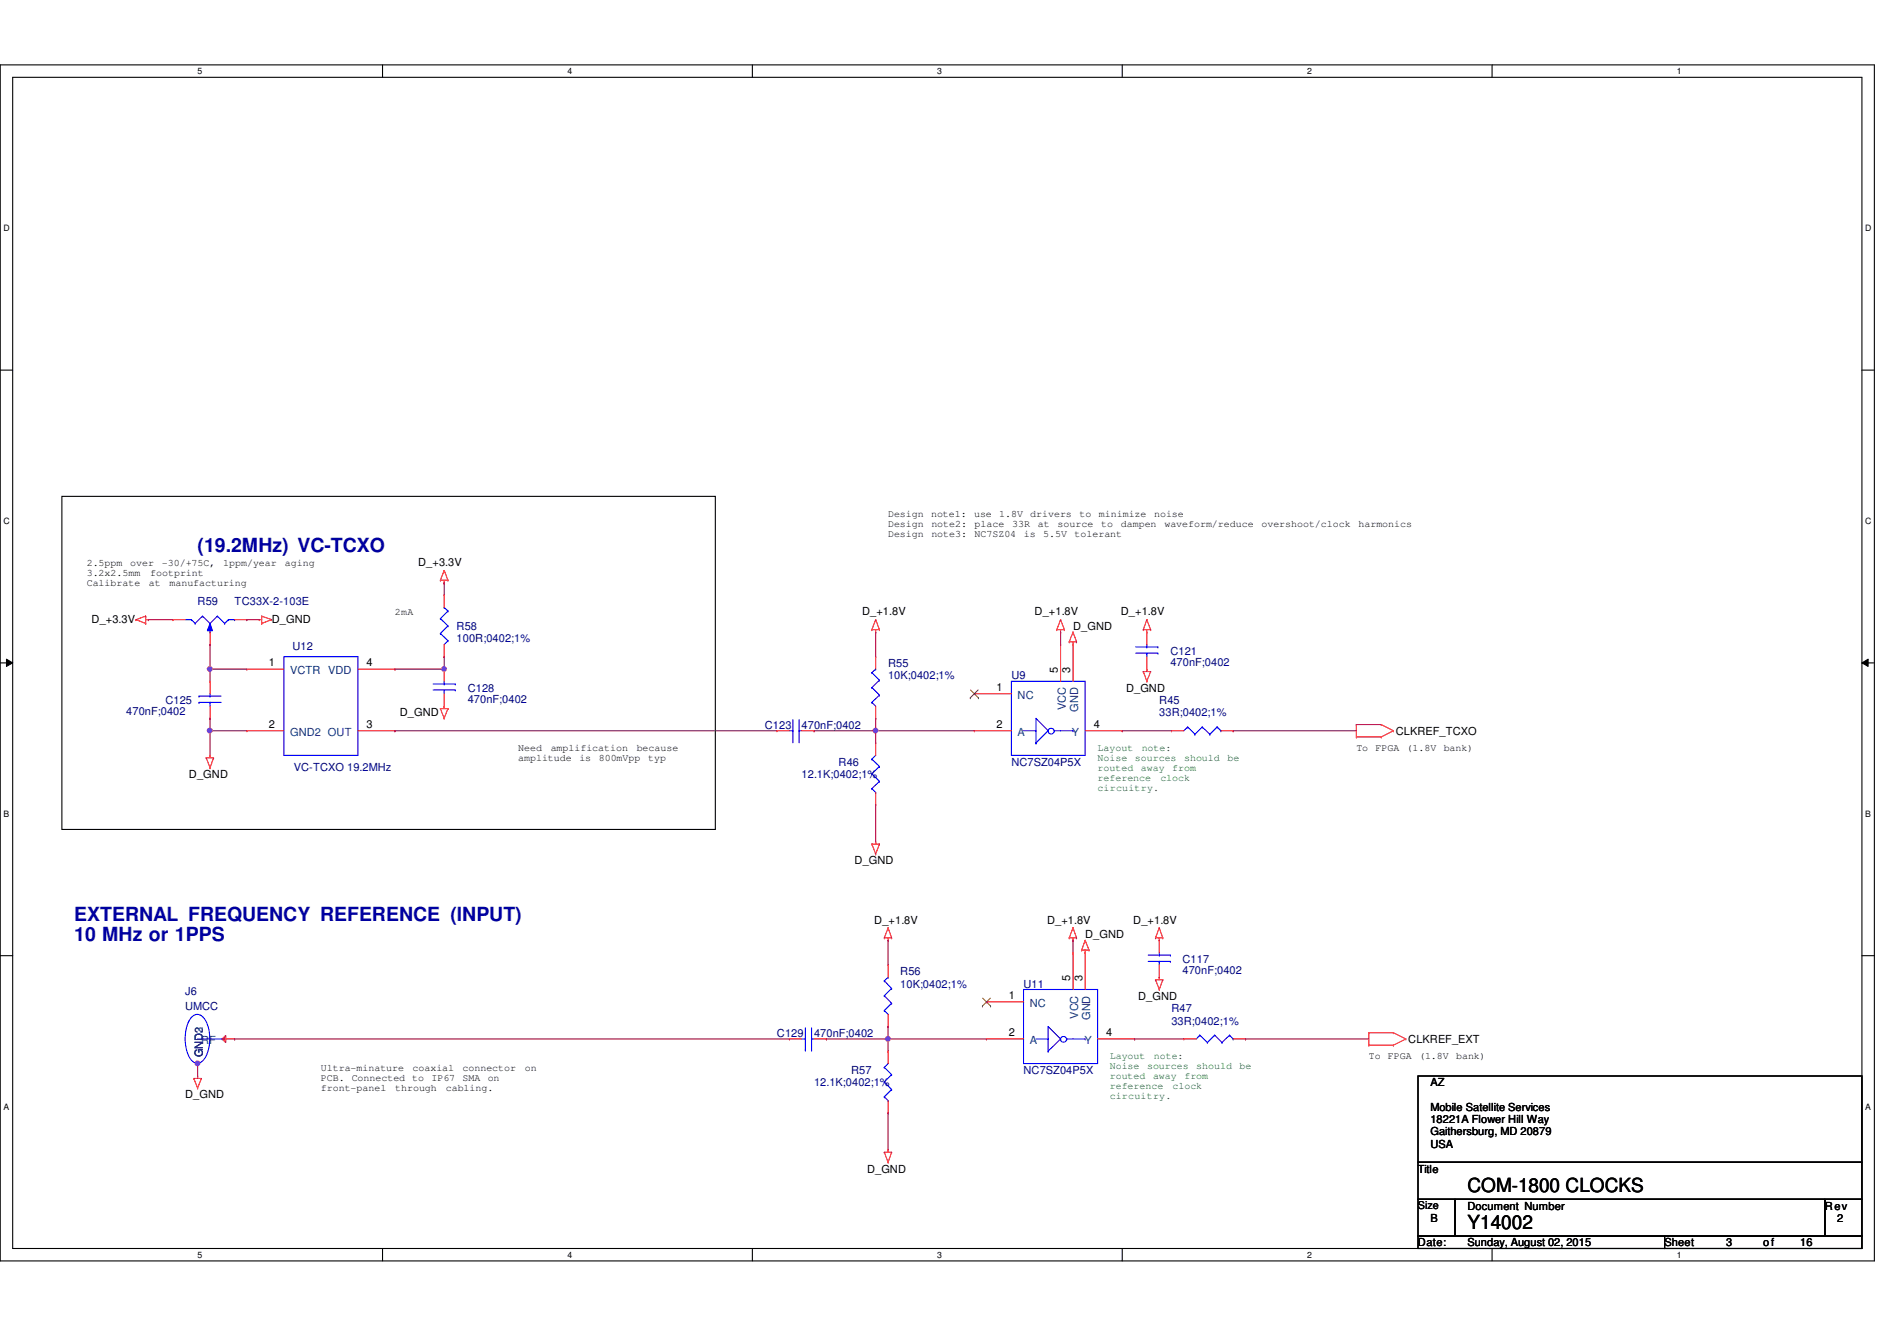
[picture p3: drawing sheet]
<svg xmlns="http://www.w3.org/2000/svg" width="297mm" height="210mm" viewBox="0 0 297 210" stroke-linecap="round" stroke-linejoin="round" font-family="sans-serif">
<path d="M0 10.2h293.5v187.2h-293.5zM2 12.1h289.5v183.4h-289.5z" fill="none" stroke="#000" stroke-width=".17"/>
<g fill="#fff">
<path d="M30.9 10.4h.8v1.5h-.8z"/>
<path d="M30.9 195.7h.8v1.5h-.8z"/>
</g>
<path d="M59.9 10.2v1.9M59.9 195.5v1.9" fill="none" stroke="#000" stroke-width=".17"/>
<g fill="#fff">
<path d="M88.9 10.4h.7v1.5h-.7z"/>
<path d="M88.9 195.7h.7v1.5h-.7z"/>
</g>
<path d="M117.8 10.2v1.9M117.8 195.5v1.9" fill="none" stroke="#000" stroke-width=".17"/>
<g fill="#fff">
<path d="M146.8 10.4h.7v1.5h-.7z"/>
<path d="M146.8 195.7h.7v1.5h-.7z"/>
</g>
<path d="M175.7 10.2v1.9M175.7 195.5v1.9" fill="none" stroke="#000" stroke-width=".17"/>
<g fill="#fff">
<path d="M204.7 10.4h.7v1.5h-.7z"/>
<path d="M204.7 195.7h.7v1.5h-.7z"/>
</g>
<path d="M233.6 10.2v1.9M233.6 195.5v1.9" fill="none" stroke="#000" stroke-width=".17"/>
<g fill="#fff">
<path d="M262.6 10.4h.8v1.5h-.8z"/>
<path d="M262.6 195.7h.8v1.5h-.8z"/>
<path d="M.5 35h1v1.5h-1z"/>
<path d="M292.1 35h.9v1.5h-.9z"/>
<path d="M.5 80.9h1v1.5h-1z"/>
<path d="M292.1 80.9h.9v1.5h-.9z"/>
</g>
<path d="M0 58h2M291.5 58h2" fill="none" stroke="#000" stroke-width=".17"/>
<g fill="#fff">
<path d="M.5 126.7h.9v1.5h-.9z"/>
<path d="M292.1 126.7h.8v1.5h-.8z"/>
</g>
<path d="M0 103.8h2M291.5 103.8h2" fill="none" stroke="#000" stroke-width=".17"/>
<path d="M1 103.2l1 .6-1 .6zM291.5 103.8l1-.6v1.2z" fill="#000"/>
<path d="M1 103.2l1 .6-1 .6zM291.5 103.8l1-.6v1.2z" fill="none" stroke="#000" stroke-width=".16"/>
<g fill="#fff">
<path d="M.5 172.6h.9v1.5h-.9z"/>
<path d="M292.1 172.6h.8v1.5h-.8z"/>
</g>
<path d="M9.7 77.7h102.3v52.2h-102.3zM0 149.6h2M291.5 149.6h2" fill="none" stroke="#000" stroke-width=".17"/>
<path d="M137.1 114.4h.1M137.1 114.4h15.5" fill="none" stroke="#800040" stroke-width=".17"/>
<circle cx="137.1" cy="114.4" r=".37" fill="#f0f"/>
<circle cx="137.1" cy="114.4" r=".37" fill="none" stroke="#f0f" stroke-width=".17"/>
<g fill="none" stroke="#800040" stroke-width=".17">
<path d="M137.1 99h.1M137.1 99v3.8M166.1 99h.1M166.1 99v1.9M127.5 114.4h.1M127.5 114.4h9.6M137.1 112.5h.1M137.1 114.4h.1M137.1 112.5v3.8M175.7 114.4h.1M175.7 114.4h7.7M193.1 114.4h.1"/>
<path d="M193.1 114.4h19.3M137.1 126h.1M137.1 126v5.8M139.1 162.7h.1M139.1 162.7h15.4M177.7 162.7h.1M177.7 162.7h7.7M195 162.7h.1M195 162.7h19.3"/>
</g>
<circle cx="139" cy="162.7" r=".37" fill="#f0f"/>
<circle cx="139" cy="162.7" r=".37" fill="none" stroke="#f0f" stroke-width=".17"/>
<g fill="none" stroke="#800040" stroke-width=".17">
<path d="M139.1 147.2h.1M139.1 147.2v3.9M168 147.2h.1M168 147.2v2M30.9 166.5h.1M30.9 166.5v2M36.7 162.7h.1M36.7 162.7h86.9M129.4 162.7h.1M129.4 162.7h9.7M139.1 160.7h.1M139.1 174.2h.1"/>
<path d="M139.1 162.7h.1M139.1 160.7v3.9M139.1 174.2v5.8"/>
</g>
<circle cx="30.9" cy="166.5" r=".37" fill="#f0f"/>
<circle cx="30.9" cy="166.5" r=".37" fill="none" stroke="#f0f" stroke-width=".17"/>
<path d="M32.9 104.8h.1M32.9 104.8v1.9M69.6 102.8h.1M69.6 102.8v2" fill="none" stroke="#800040" stroke-width=".17"/>
<circle cx="32.9" cy="104.7" r=".37" fill="#f0f"/>
<circle cx="32.9" cy="104.7" r=".37" fill="none" stroke="#f0f" stroke-width=".17"/>
<path d="M23.2 97h.1M23.2 97h3.9M38.6 97h.1M38.6 97h2M69.6 91.3h.1M69.6 91.3v1.9M32.9 114.4h.1M32.9 114.4v3.9" fill="none" stroke="#800040" stroke-width=".17"/>
<circle cx="32.9" cy="114.4" r=".37" fill="#f0f"/>
<circle cx="32.9" cy="114.4" r=".37" fill="none" stroke="#f0f" stroke-width=".17"/>
<path d="M32.9 104.8h.1M32.9 114.4h.1M32.9 104.8h5.7M32.9 114.4h5.7M61.8 114.4h.1M61.8 104.8h.1M61.8 104.8h7.8M61.8 114.4h59.9" fill="none" stroke="#800040" stroke-width=".17"/>
<circle cx="69.5" cy="104.7" r=".37" fill="#f0f"/>
<circle cx="69.5" cy="104.7" r=".37" fill="none" stroke="#f0f" stroke-width=".17"/>
<path d="M32.9 100.9h.1M32.9 112.5h.1M32.9 100.9v3.9M32.9 112.5v1.9" fill="none" stroke="#800040" stroke-width=".17"/>
<g fill="none" stroke="#f00" stroke-width=".17">
<path d="M21.3 97h.1M21.3 97l1.5 .6M22.8 97.6h.1M22.8 96.5h.1M22.8 96.5v1.1M22.8 97h.4M22.8 96.5l-1.5 .5M23.2 97h.1M40.6 97h.1M40.6 97h.4M41 96.5h.1M41 97.6h.1"/>
<path d="M41 96.5v1.1M41 96.5l1.5 .5M42.5 97h.1M42.5 97l-1.5 .6M69 90.8h.1M69 90.8h1.1M69.6 91.3h.1M69.6 89.3h.1M69.6 90.8v.5M69.6 89.3l-.6 1.5M69.6 89.3l.5 1.5M70.1 90.8h.1"/>
<path d="M136.5 98.6h.1M136.5 98.6h1.2M137.1 99h.1M137.1 97h.1M137.1 98.6v.4M137.1 97l-.6 1.6M137.1 97l.6 1.6M137.7 98.6h.1M165.5 98.6h.1M165.5 98.6h1.2M166.1 99h.1M166.1 97h.1"/>
<path d="M166.1 98.6v.4M166.1 97l-.6 1.6M166.1 97l.6 1.6M166.7 98.6h.1M168 99h.1M168 99l-.6 1.5M168 99l.6 1.5M179 98.6h.1M179 98.6h1.2M179.6 99h.1M179.6 97h.1M179.6 98.6v.4"/>
<path d="M179.6 97l-.6 1.6M179.6 97l.6 1.6M180.2 98.6h.1M32.3 118.7h.1M32.3 118.7h1.1M32.3 118.7l.6 1.5M32.9 118.3h.1M32.9 118.3v.4M33.4 118.7h.1M33.4 118.7l-.5 1.5M69 111h.1M69 111h1.1"/>
<path d="M69 111l.6 1.5M69.6 110.6h.1M69.6 112.5h.1M69.6 110.6v.4M70.1 111h.1M70.1 111l-.5 1.5M137.1 112.5h.1M137.1 102.8h.1M137.1 102.8v2M137.1 110.6v1.9M167.4 100.5h.1M167.4 100.5h1.2"/>
<path d="M168 100.9h.1M168 100.5v.4M168.6 100.5h.1M179 105.2h.1M179 105.2h1.2M179 105.2l.6 1.5M179.6 104.8h.1M179.6 106.7h.1M179.6 104.8v.4M180.2 105.2h.1M180.2 105.2l-.6 1.5M212.4 115.4h.1"/>
<path d="M212.4 113.5h.1M212.4 113.5h3.9M212.4 115.4h3.9M212.4 113.5v1.9M216.3 113.5h.1M216.3 115.4h.1M216.3 113.5l1.9 .9M218.2 114.4h.1M218.2 114.4l-1.9 1M32.9 120.2h.1M136.5 132.2h.1M136.5 132.2h1.2"/>
<path d="M136.5 132.2l.6 1.5M137.1 131.8h.1M137.1 133.7h.1M137.1 131.8v.4M137.7 132.2h.1M137.7 132.2l-.6 1.5M138.5 146.9h.1M138.5 146.9h1.1M139.1 147.2h.1M139.1 145.3h.1M139.1 146.9v.3M139.1 145.3l-.6 1.6"/>
<path d="M139.1 145.3l.5 1.6M139.6 146.9h.1M167.4 146.9h.1M167.4 146.9h1.2M168 147.2h.1M168 145.3h.1M168 146.9v.3M168 145.3l-.6 1.6M168 145.3l.6 1.6M168.6 146.9h.1M169.4 148.8h.1M169.4 148.8h1.1"/>
<path d="M169.9 149.2h.1M169.9 147.2h.1M169.9 148.8v.4M169.9 147.2l-.5 1.6M169.9 147.2l.6 1.6M170.5 148.8h.1M180.9 153.4h.1M180.9 146.9h.1M180.9 153.4h1.2M180.9 153.4l.6 1.5M180.9 146.9h1.2M181.5 153h.1"/>
<path d="M181.5 154.9h.1M181.5 147.2h.1M181.5 145.3h.1M181.5 146.9v.3M181.5 153v.4M181.5 145.3l-.6 1.6M181.5 145.3l.6 1.6M182.1 153.4h.1M182.1 146.9h.1M182.1 153.4l-.6 1.5M30.3 168.9h.1M30.3 168.9l.6 1.5"/>
<path d="M30.3 168.9h1.2M30.9 170.4h.1M30.9 168.5h.1M30.9 168.5v.4M31.5 168.9h.1M31.5 168.9l-.6 1.5M214.3 163.7h.1M214.3 161.7h.1M214.3 161.7h3.9M214.3 163.7h3.9M214.3 161.7v2M218.2 161.7h.1"/>
<path d="M218.2 163.7h.1M218.2 161.7l1.9 1M220.1 162.7h.1M220.1 162.7l-1.9 1M138.5 180.4h.1M138.5 180.4h1.1M138.5 180.4l.6 1.6M139.1 180h.1M139.1 182h.1M139.1 180v.4M139.6 180.4h.1M139.6 180.4l-.5 1.6"/>
</g>
<path d="M222 168.5h69.5v13.5h-69.5zM222 182h69.5v5.8h-69.5zM222 187.8h5.8v5.7h-5.8zM222 193.5h38.6v2h-38.6zM227.8 187.8h57.9v5.7h-57.9zM260.6 193.5h30.9v2h-30.9zM285.7 187.8h5.8v5.7h-5.8z" fill="none" stroke="#000" stroke-width=".17"/>
<path d="M136.5 110h.1M136.5 107.7h.1M136.5 105.3h.1M136.5 110l.6 .6M136.5 107.7l1.2 1.1M136.5 105.3l1.2 1.2M137.1 104.8h.1M137.1 104.8l-.6 .5M137.7 108.8h.1M137.7 106.5h.1M137.7 108.8l-1.2 1.2M137.7 106.5l-1.2 1.2" fill="none" stroke="#00f" stroke-width=".17"/>
<path d="M32.9 97.6l.4 1.2h-.8z" fill="#00f"/>
<g fill="none" stroke="#00f" stroke-width=".17">
<path d="M29 97h1M30 97h.1M30 97l.6 .6M30.6 97.6h.1M31.7 96.5h.1M31.7 96.5l-1.1 1.1M31.7 96.5l1.2 1.1M32.9 97.6l.4 1.2h-.8zM32.9 97.6h.1M32.9 99h.1M32.9 98.6v.4M34 96.5h.1"/>
<path d="M34 96.5l-1.1 1.1M34 96.5l1.2 1.1M35.2 97.6h.1M35.8 97h.1M35.8 97h.9M35.8 97l-.6 .6M36.7 97h.1M31.2 110h.1M31.2 109h.1M31.2 110h3.4M31.2 109h3.4M32.9 109h.1"/>
<path d="M32.9 110h.1M32.9 108.6v.4M32.9 110v.6M158.4 106.7h11.5v11.6h-11.5zM160.3 114.4h1.9M162.2 114.4h.1M162.2 116.3h.1M164.1 114.4h.1M164.1 114.4l-1.9-1.9v3.8M164.1 114.4l-1.9 1.9M165.1 114.4h.1M165.1 114.4h2.9"/>
<path d="M168 114.4h.1M177.8 102.3h3.5M177.8 101.3h3.5M179.6 101.3h.1M179.6 102.3h.1M179.6 100.9v.4M179.6 102.3v.5M181.3 102.3h.1M181.3 101.3h.1M186 113.8h.1M186 113.8l-.6 .6M186 113.8l1.1 1.2"/>
<path d="M187.1 115h.1M188.3 113.8h.1M188.3 113.8l-1.2 1.2M188.3 113.8l1.1 1.2M189.4 115h.1M190.6 113.8h.1M190.6 113.8l-1.2 1.2M190.6 113.8l.6 .6M191.2 114.4h.1M30.1 159.2a1.22 1.22 0 0 1 2 .5 6.2 6.2 0 0 1-.4 6.4 1.2 1.2 0 0 1-2-.5 6.6 6.6 0 0 1 0-5.9zM160.3 154.9h11.6v11.6h-11.6zM30.9 162.7h3.9"/>
<path d="M34.8 162.7h.1M138.5 167.1h.1M138.5 169.4h.1M138.5 171.7h.1M138.5 167.1l1.1 1.2M138.5 169.4l1.1 1.2M138.5 171.7l.6 .6M139.1 172.3h.1M139.1 166.5l-.6 .6M139.6 168.3h.1M139.6 170.6h.1M139.6 168.3l-1.1 1.1"/>
<path d="M139.6 170.6l-1.1 1.1M162.2 162.7h1.9M164.1 162.7h.1M164.1 164.6h.1M166.1 162.7h.1M166.1 162.7l-2-2v3.9M166.1 162.7l-2 1.9M167 162.7h.1M167 162.7h2.9M169.9 162.7h.1M187.9 162.1h.1M187.9 162.1l-.6 .6"/>
<path d="M187.9 162.1l1.2 1.1M189.1 163.2h.1M190.2 162.1h.1M190.2 162.1l-1.1 1.1M190.2 162.1l1.1 1.1M191.3 163.2h.1M192.5 162.1h.1M192.5 162.1l-1.2 1.1M192.5 162.1l.6 .6M193.1 162.7h.1"/>
<circle cx="164.6" cy="114.5" r=".46"/>
<circle cx="166.5" cy="162.7" r=".46"/>
</g>
<g fill="none" stroke="#f00" stroke-width=".17">
<path d="M27.1 97h.1M27.1 97h1.9M32.9 99v1.9M36.7 97h1.9M38.6 97h.1M179.6 99h.1M179.6 99v1.9M32.9 100.9h.1M32.9 106.7h.1M32.9 112.5h.1M32.9 106.7v1.9M32.9 110.6v1.9"/>
<path d="M152.6 108.6h.1M152.6 114.4h.1M152.6 108.6h5.8M152.6 114.4h5.8M166.1 100.9h.1M166.1 100.9v5.8M168 100.9h.1M168 100.9v5.8M169.9 114.4h5.8M175.7 114.4h.1M179.6 104.8h.1M179.6 102.8v2"/>
<path d="M183.4 114.4h.1M183.4 114.4h2M191.2 114.4h1.9M193.1 114.4h.1M154.5 156.9h.1M154.5 156.9h5.8M168 149.2h.1M168 149.2v5.7M169.9 149.2h.1M169.9 149.2v5.7M139.1 164.6h.1M139.1 174.2h.1"/>
<path d="M139.1 164.6v1.9M139.1 172.3v1.9M154.5 162.7h.1M154.5 162.7h5.8M171.9 162.7h5.8M177.7 162.7h.1M185.4 162.7h.1M185.4 162.7h1.9M193.1 162.7h1.9M195 162.7h.1"/>
</g>
<path d="M151.9 109.3h.1M152 108l1.2 1.3M153.2 108l-1.3 1.3M153.2 109.3h.1M153.8 157.5h.1M153.9 156.3l1.2 1.2M155.1 156.3l-1.3 1.2M155.1 157.5h.1" fill="none" stroke="#804000" stroke-width=".16"/>
<path d="M35.3 162.1v1.1l-.5-.5z" fill="#f00"/>
<g fill="none" stroke="#f00" stroke-width=".17">
<path d="M69.6 93.2h.1M69.6 93.2v1.9M38.6 104.8h.1M38.6 114.4h.1M38.6 114.4h5.8M38.6 104.8h5.8M56 114.4h5.8M56 104.8h5.8M61.8 114.4h.1M61.8 104.8h.1M69.6 104.8h.1M69.6 110.6h.1"/>
<path d="M69.6 102.8h.1M69.6 100.9v1.9M69.6 104.8v1.9M69.6 108.6v2M121.7 114.4h.1M121.7 114.4h1.9M125.5 114.4h2M127.5 114.4h.1M137.1 116.3h.1M137.1 116.3v2M137.1 126h.1M137.1 124.1v1.9"/>
<path d="M139.1 151.1h.1M139.1 151.1v1.9M139.1 158.8v1.9M181.5 147.2h.1M181.5 153h.1M181.5 147.2v2M181.5 151.1v1.9M30.9 166.5h.1M34.8 162.7h1.9M35.3 162.1v1.1l-.5-.5zM36.7 162.7h.1M123.6 162.7h.1"/>
<path d="M123.6 162.7h1.9M127.5 162.7h1.9M129.4 162.7h.1M139.1 160.7h.1"/>
</g>
<g fill="none" stroke="#00f" stroke-width=".17">
<path d="M69 99.2h.1M69 96.9h.1M69 99.2l1.1 1.1M69 96.9l1.1 1.1M69.6 95.1h.1M69.6 95.1l.5 .6M70.1 98h.1M70.1 95.7h.1M70.1 98l-1.1 1.2M70.1 95.7l-1.1 1.2M44.4 102.8h11.6v15.5h-11.6zM67.8 108h3.5"/>
<path d="M67.8 107.1h3.5M69.6 107.1h.1M69.6 108h.1M69.6 106.7v.4M69.6 108v.6M70.1 100.3h.1M70.1 100.3l-.5 .6M71.3 108h.1M71.3 107.1h.1M123.6 114.4h.6M124.2 116.2h.1M124.2 114.4h.1"/>
<path d="M124.2 112.7v3.5M125.1 114.4h.1M125.1 116.2h.1M125.1 114.4h.4M125.1 112.7v3.5M136.5 118.9h.1M136.5 118.9l1.2 1.1M137.1 118.3l-.6 .6M136.5 121.2h.1M136.5 123.5h.1M136.5 121.2l1.2 1.1M136.5 123.5l.6 .6"/>
<path d="M137.1 124.1h.1M137.7 120h.1M137.7 122.3h.1M137.7 120l-1.2 1.2M137.7 122.3l-1.2 1.2M138.5 158.2h.1M138.5 155.9h.1M138.5 153.6h.1M138.5 158.2l.6 .6M138.5 155.9l1.1 1.2M138.5 153.6l1.1 1.2M139.1 153h.1"/>
<path d="M139.1 153l-.6 .6M139.6 157.1h.1M139.6 154.8h.1M139.6 157.1l-1.1 1.1M139.6 154.8l-1.1 1.1M179.8 150.5h3.5M179.8 149.6h3.5M181.5 149.6h.1M181.5 150.5h.1M181.5 149.2v.4M181.5 150.5v.6M183.3 150.5h.1"/>
<path d="M183.3 149.6h.1M125.5 162.7h.6M126.1 164.4h.1M126.1 162.7h.1M126.1 161v3.4M127.1 162.7h.1M127.1 164.4h.1M127.1 162.7h.4M127.1 161v3.4"/>
</g>
<circle cx="137.1" cy="114.4" r=".37" fill="#f0f"/>
<circle cx="137.1" cy="114.4" r=".37" fill="none" stroke="#f0f" stroke-width=".17"/>
<circle cx="139" cy="162.7" r=".37" fill="#f0f"/>
<circle cx="139" cy="162.7" r=".37" fill="none" stroke="#f0f" stroke-width=".17"/>
<circle cx="30.9" cy="166.5" r=".37" fill="#f0f"/>
<circle cx="30.9" cy="166.5" r=".37" fill="none" stroke="#f0f" stroke-width=".17"/>
<circle cx="32.9" cy="104.7" r=".37" fill="#f0f"/>
<circle cx="32.9" cy="104.7" r=".37" fill="none" stroke="#f0f" stroke-width=".17"/>
<circle cx="32.9" cy="114.4" r=".37" fill="#f0f"/>
<circle cx="32.9" cy="114.4" r=".37" fill="none" stroke="#f0f" stroke-width=".17"/>
<circle cx="69.5" cy="104.7" r=".37" fill="#f0f"/>
<circle cx="69.5" cy="104.7" r=".37" fill="none" stroke="#f0f" stroke-width=".17"/>
<g font-size="3" fill="#0000a0">
<text x="30.9" y="86.4">(19.2MHz) VC-TCXO</text>
<text x="11.6" y="144.3">EXTERNAL FREQUENCY REFERENCE (INPUT)</text>
<text x="11.6" y="147.4">10 MHz or 1PPS</text>
</g>
<g font-size="3">
<text x="229.8" y="186.6">COM-1800 CLOCKS</text>
<text x="229.8" y="192.4">Y14002</text>
</g>
<g font-size="1.7">
<text x="65.5" y="88.6">D_+3.3V</text>
<text x="14.3" y="97.5">D_+3.3V</text>
<text x="42.5" y="97.5">D_GND</text>
<text x="135" y="96.4">D_+1.8V</text>
<text x="162" y="96.4">D_+1.8V</text>
<text x="168" y="98.6">D_GND</text>
<text x="175.5" y="96.4">D_+1.8V</text>
<text x="42.1" y="104.4">1</text>
<text x="57.4" y="104.4">4</text>
<text x="165.6" y="105.3" transform="rotate(-90 165.6 105.3)">5</text>
<text x="167.6" y="105.3" transform="rotate(-90 167.6 105.3)">3</text>
<text x="62.6" y="112.2">D_GND</text>
<text x="156" y="108.2">1</text>
<text x="176.3" y="108.3">D_GND</text>
<text x="42.1" y="114">2</text>
<text x="57.4" y="114">3</text>
<text x="156" y="114">2</text>
<text x="171.3" y="114">4</text>
<text x="218.6" y="115.1">CLKREF_TCXO</text>
<text x="29.6" y="121.8">D_GND</text>
<text x="133.8" y="135.3">D_GND</text>
<text x="136.9" y="144.6">D_+1.8V</text>
<text x="164" y="144.6">D_+1.8V</text>
<text x="169.9" y="146.9">D_GND</text>
<text x="177.5" y="144.6">D_+1.8V</text>
<text x="167.6" y="153.6" transform="rotate(-90 167.6 153.6)">5</text>
<text x="169.5" y="153.6" transform="rotate(-90 169.5 153.6)">3</text>
<text x="157.9" y="156.5">1</text>
<text x="178.2" y="156.5">D_GND</text>
<text x="157.9" y="162.3">2</text>
<text x="173.2" y="162.3">4</text>
<text x="220.5" y="163.3">CLKREF_EXT</text>
<text x="29" y="172">D_GND</text>
<text x="224" y="170.1">AZ</text>
<text x="224" y="173.9">Mobile Satellite Services</text>
<text x="224" y="175.9">18221A Flower Hill Way</text>
<text x="224" y="177.8">Gaithersburg, MD 20879</text>
<text x="224" y="179.7">USA</text>
<text x="135.8" y="183.6">D_GND</text>
<text x="222" y="183.6">Title</text>
<text x="222" y="189.3">Size</text>
<text x="224" y="191.3">B</text>
<text x="229.8" y="189.4">Document Number</text>
<text x="285.7" y="189.4">Rev</text>
<text x="287.7" y="191.3">2</text>
<text x="222" y="195.2">Date:</text>
<text x="229.8" y="195.2">Sunday, August 02, 2015</text>
<text x="260.6" y="195.2">Sheet</text>
<text x="270.3" y="195.2">3</text>
<text x="276.1" y="195.2">of</text>
<text x="281.9" y="195.2">16</text>
</g>
<g font-size="1.7" fill="#000080">
<text x="30.9" y="94.8">R59</text>
<text x="36.7" y="94.8">TC33X-2-103E</text>
<text x="45.8" y="101.7">U12</text>
<text x="71.5" y="98.6">R58</text>
<text x="71.5" y="100.6">100R;0402;1%</text>
<text x="139.1" y="104.4">R55</text>
<text x="139.1" y="106.4">10K;0402;1%</text>
<text x="158.4" y="106.4">U9</text>
<text x="183.3" y="102.5">C121</text>
<text x="183.3" y="104.3">470nF;0402</text>
<text x="19.8" y="112">470nF;0402</text>
<text x="25.9" y="110.2">C125</text>
<text x="73.2" y="108.3">C128</text>
<text x="73.2" y="110">470nF;0402</text>
<text x="181.5" y="110.2">R45</text>
<text x="181.5" y="112.2">33R;0402;1%</text>
<text x="119.8" y="114.1">C123</text>
<text x="125.5" y="114.1">470nF;0402</text>
<text x="131.3" y="119.9">R46</text>
<text x="158.4" y="119.9">NC7SZ04P5X</text>
<text x="46" y="120.6">VC-TCXO 19.2MHz</text>
<text x="125.5" y="121.8">12.1K;0402;1%</text>
<text x="29" y="155.8">J6</text>
<text x="141" y="152.7">R56</text>
<text x="141" y="154.6">10K;0402;1%</text>
<text x="160.3" y="154.6">U11</text>
<text x="185.2" y="150.8">C117</text>
<text x="185.2" y="152.5">470nF;0402</text>
<text x="29" y="158.1">UMCC</text>
<text x="183.4" y="158.5">R47</text>
<text x="183.4" y="160.4">33R;0402;1%</text>
<text x="121.7" y="162.3">C129</text>
<text x="127.5" y="162.3">470nF;0402</text>
<text x="127.5" y="170.1">12.1K;0402;1%</text>
<text x="133.3" y="168.1">R57</text>
<text x="160.3" y="168.1">NC7SZ04P5X</text>
</g>
<g font-size="1.7" fill="#004080">
<text x="45.4" y="105.6">VCTR VDD</text>
<text x="159.3" y="109.4">NC</text>
<text x="166.9" y="111.3" transform="rotate(-90 166.9 111.3)">VCC</text>
<text x="168.8" y="111.5" transform="rotate(-90 168.8 111.5)">GND</text>
<text x="45.4" y="115.2">GND2 OUT</text>
<text x="159.3" y="115.2">A</text>
<text x="167.8" y="115.2">Y</text>
<text x="31.7" y="161.8" transform="rotate(-90 31.7 161.8)">3</text>
<text x="161.2" y="157.7">NC</text>
<text x="168.8" y="159.5" transform="rotate(-90 168.8 159.5)">VCC</text>
<text x="170.7" y="159.7" transform="rotate(-90 170.7 159.7)">GND</text>
<text x="31.5" y="163.5">RF</text>
<text x="31.7" y="165.6" transform="rotate(-90 31.7 165.6)">GND2</text>
<text x="161.2" y="163.5">A</text>
<text x="169.8" y="163.5">Y</text>
</g>
<g font-size="1.6">
<text x="139.1" y="80.9">Design</text>
<text x="139.1" y="82.5">Design</text>
<text x="145.8" y="80.9">note1:</text>
<text x="145.8" y="82.5">note2:</text>
<text x="152.5" y="80.9">use</text>
<text x="152.6" y="82.5">place</text>
<text x="156.5" y="80.9">1.8V</text>
<text x="158.5" y="82.5">33R</text>
<text x="161.3" y="80.9">drivers</text>
<text x="162.5" y="82.5">at</text>
<text x="165.6" y="82.5">source</text>
<text x="169" y="80.9">to</text>
<text x="172.1" y="80.9">minimize</text>
<text x="172.4" y="82.5">to</text>
<text x="175.5" y="82.5">dampen</text>
<text x="180.7" y="80.9">noise</text>
<text x="182.3" y="82.5">waveform/reduce</text>
<text x="197.5" y="82.5">overshoot/clock</text>
<text x="212.7" y="82.5">harmonics</text>
<text x="13.6" y="88.6">2.5ppm</text>
<text x="20.4" y="88.6">over</text>
<text x="25.4" y="88.6">-30/+75C,</text>
<text x="35" y="88.6">1ppm/year</text>
<text x="44.6" y="88.6">aging</text>
<text x="139.1" y="84">Design</text>
<text x="145.8" y="84">note3:</text>
<text x="152.6" y="84">NC7SZ04</text>
<text x="160.3" y="84">is</text>
<text x="163.4" y="84">5.5V</text>
<text x="168.3" y="84">tolerant</text>
<text x="13.6" y="90.2">3.2x2.5mm</text>
<text x="13.6" y="91.7">Calibrate</text>
<text x="23.3" y="91.7">at</text>
<text x="23.5" y="90.2">footprint</text>
<text x="26.5" y="91.7">manufacturing</text>
<text x="61.8" y="96.4">2mA</text>
<text x="81.1" y="117.6">Need</text>
<text x="81.1" y="119.1">amplitude</text>
<text x="86.2" y="117.6">amplification</text>
<text x="90.7" y="119.1">is</text>
<text x="93.8" y="119.1">800mVpp</text>
<text x="99.7" y="117.6">because</text>
<text x="101.5" y="119.1">typ</text>
<text x="212.4" y="117.6">To</text>
<text x="215.4" y="117.6">FPGA</text>
<text x="220.3" y="117.6">(1.8V</text>
<text x="226.1" y="117.6">bank)</text>
<text x="50.2" y="167.8">Ultra-minature</text>
<text x="64.6" y="167.8">coaxial</text>
<text x="72.4" y="167.8">connector</text>
<text x="82.2" y="167.8">on</text>
<text x="214.3" y="165.8">To</text>
<text x="217.3" y="165.8">FPGA</text>
<text x="222.2" y="165.8">(1.8V</text>
<text x="228" y="165.8">bank)</text>
<text x="50.2" y="169.3">PCB. Connected to</text>
<text x="50.2" y="170.9">front-panel</text>
<text x="61.9" y="170.9">through</text>
<text x="67.6" y="169.3">IP67</text>
<text x="69.8" y="170.9">cabling.</text>
<text x="72.4" y="169.3">SMA</text>
<text x="76.4" y="169.3">on</text>
</g>
<g font-size="1.6" fill="#008000">
<text x="171.9" y="117.6">Layout</text>
<text x="171.9" y="119.1">Noise</text>
<text x="177.7" y="119.1">sources</text>
<text x="178.8" y="117.6">note:</text>
<text x="185.4" y="119.1">should</text>
<text x="192.2" y="119.1">be</text>
<text x="171.9" y="120.7">routed</text>
<text x="171.9" y="122.3">reference</text>
<text x="171.9" y="123.8">circuitry.</text>
<text x="178.6" y="120.7">away</text>
<text x="181.7" y="122.3">clock</text>
<text x="183.6" y="120.7">from</text>
<text x="173.8" y="165.8">Layout</text>
<text x="173.8" y="167.4">Noise</text>
<text x="179.6" y="167.4">sources</text>
<text x="180.7" y="165.8">note:</text>
<text x="187.3" y="167.4">should</text>
<text x="194.1" y="167.4">be</text>
<text x="173.8" y="169">routed</text>
<text x="173.8" y="170.5">reference</text>
<text x="173.8" y="172.1">circuitry.</text>
<text x="180.5" y="169">away</text>
<text x="183.6" y="170.5">clock</text>
<text x="185.5" y="169">from</text>
</g>
<g font-size="1.4">
<text x="30.9" y="11.6">5</text>
<text x="88.9" y="11.6">4</text>
<text x="146.8" y="11.6">3</text>
<text x="204.7" y="11.6">2</text>
<text x="262.6" y="11.6">1</text>
<text x=".5" y="36.2">D</text>
<text x="292.1" y="36.2">D</text>
<text x=".5" y="82.1">C</text>
<text x="292.1" y="82.1">C</text>
<text x=".5" y="127.9">B</text>
<text x="292.1" y="127.9">B</text>
<text x=".5" y="173.8">A</text>
<text x="292.1" y="173.8">A</text>
<text x="30.9" y="196.9">5</text>
<text x="88.9" y="196.9">4</text>
<text x="146.8" y="196.9">3</text>
<text x="204.7" y="196.9">2</text>
<text x="262.6" y="196.9">1</text>
</g>
</svg>
